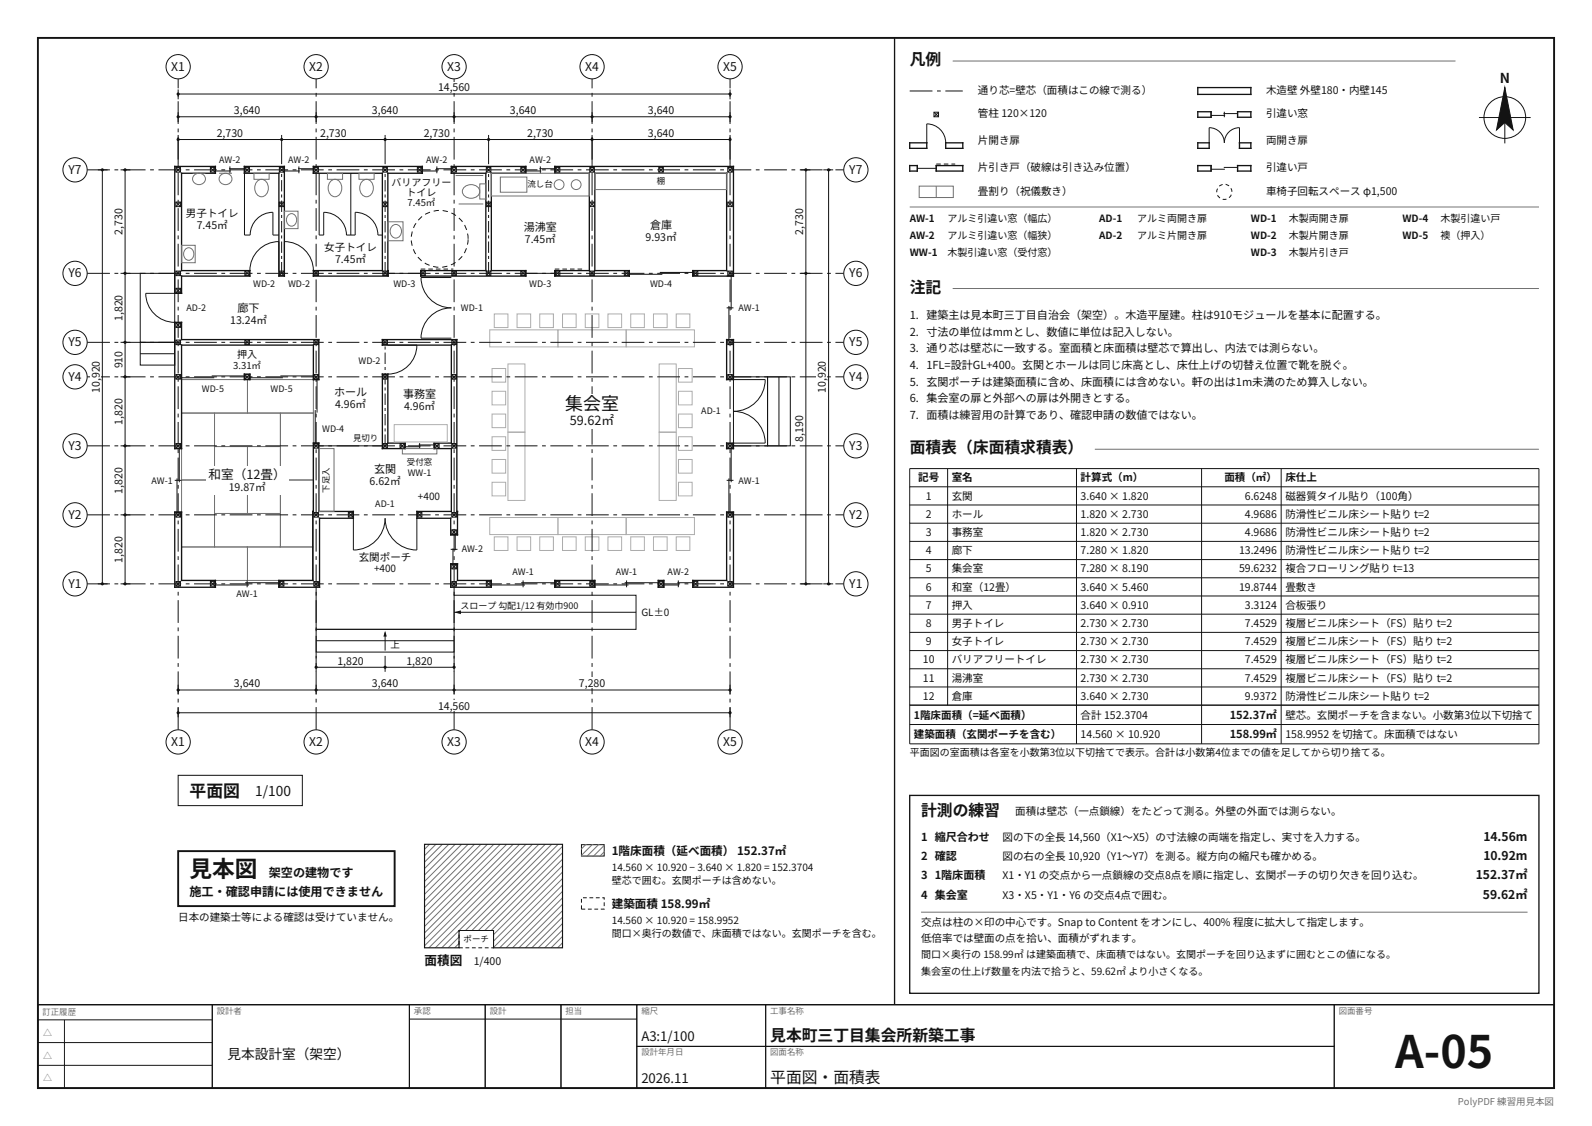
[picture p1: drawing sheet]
<svg xmlns="http://www.w3.org/2000/svg" width="420mm" height="297mm" viewBox="0 0 420 297" stroke-linecap="round" stroke-linejoin="round" font-family="sans-serif">
<path d="M10 10h400v277h-400z" fill="none" stroke="#111417" stroke-width=".5"/>
<g fill="none" stroke="#a9afb3" stroke-width=".26">
<path d="M129.2 87h18v4.5h-18zM129.8 97.2h3.6v3.6h-3.6zM130.4 82.8h3.6v3.6h-3.6zM134 96h4.5v18h-4.5zM136.4 82.8h3.6v3.6h-3.6zM142.4 82.8h3.6v3.6h-3.6zM147.2 87h18v4.5h-18zM148.4 82.8h3.6v3.6h-3.6zM154.4 82.8h3.6v3.6h-3.6zM160.4 82.8h3.6v3.6h-3.6zM165.2 87h18v4.5h-18zM166.4 82.8h3.6v3.6h-3.6z"/>
<path d="M172.4 82.8h3.6v3.6h-3.6zM173.9 96h4.5v18h-4.5zM178.4 82.8h3.6v3.6h-3.6zM179 97.2h3.6v3.6h-3.6zM129.8 115.2h3.6v3.6h-3.6zM129.8 109.2h3.6v3.6h-3.6zM129.8 103.2h3.6v3.6h-3.6zM134 114h4.5v18h-4.5zM173.9 114h4.5v18h-4.5zM179 115.2h3.6v3.6h-3.6zM179 109.2h3.6v3.6h-3.6zM179 103.2h3.6v3.6h-3.6z"/>
<path d="M129.2 136.5h18v4.5h-18zM129.8 127.2h3.6v3.6h-3.6zM129.8 121.2h3.6v3.6h-3.6zM147.2 136.5h18v4.5h-18zM165.2 136.5h18v4.5h-18zM179 127.2h3.6v3.6h-3.6zM179 121.2h3.6v3.6h-3.6zM130.4 141.6h3.6v3.6h-3.6zM136.4 141.6h3.6v3.6h-3.6zM142.4 141.6h3.6v3.6h-3.6zM148.4 141.6h3.6v3.6h-3.6zM154.4 141.6h3.6v3.6h-3.6z"/>
<path d="M160.4 141.6h3.6v3.6h-3.6zM166.4 141.6h3.6v3.6h-3.6zM172.4 141.6h3.6v3.6h-3.6zM178.4 141.6h3.6v3.6h-3.6z"/>
</g>
<path d="M47.9 109h8.7v17.6h-8.7zM47.9 100.1h17.4v8.9h-17.4zM56.6 117.8h8.7v17.6h-8.7zM56.6 109h17.4v8.8h-17.4zM65.3 117.8h8.7v17.6h-8.7zM65.3 100.1h17.4v8.9h-17.4zM74 109h8.7v17.6h-8.7zM47.9 126.6h8.7v17.7h-8.7zM56.6 135.4h17.4v8.9h-17.4zM74 126.6h8.7v17.7h-8.7zM47.9 144.3h17.4v8.8h-17.4zM65.3 144.3h17.4v8.8h-17.4z" fill="none" stroke="#6b7277" stroke-width=".26"/>
<path d="M47 192.5v-171.7" fill="none" stroke="#111417" stroke-width=".26" stroke-dasharray="6 1.2 1 1.2" stroke-linecap="butt"/>
<g fill="#fff" stroke="#111417" stroke-width=".26">
<circle cx="47" cy="195.7" r="3.2"/>
<circle cx="47" cy="17.6" r="3.2"/>
</g>
<path d="M83.4 192.5v-171.7" fill="none" stroke="#111417" stroke-width=".26" stroke-dasharray="6 1.2 1 1.2" stroke-linecap="butt"/>
<g fill="#fff" stroke="#111417" stroke-width=".26">
<circle cx="83.4" cy="195.7" r="3.2"/>
<circle cx="83.4" cy="17.6" r="3.2"/>
</g>
<path d="M119.8 192.5v-171.7" fill="none" stroke="#111417" stroke-width=".26" stroke-dasharray="6 1.2 1 1.2" stroke-linecap="butt"/>
<g fill="#fff" stroke="#111417" stroke-width=".26">
<circle cx="119.8" cy="195.7" r="3.2"/>
<circle cx="119.8" cy="17.6" r="3.2"/>
</g>
<path d="M156.2 192.5v-171.7" fill="none" stroke="#111417" stroke-width=".26" stroke-dasharray="6 1.2 1 1.2" stroke-linecap="butt"/>
<g fill="#fff" stroke="#111417" stroke-width=".26">
<circle cx="156.2" cy="195.7" r="3.2"/>
<circle cx="156.2" cy="17.6" r="3.2"/>
</g>
<path d="M192.6 192.5v-171.7" fill="none" stroke="#111417" stroke-width=".26" stroke-dasharray="6 1.2 1 1.2" stroke-linecap="butt"/>
<g fill="#fff" stroke="#111417" stroke-width=".26">
<circle cx="192.6" cy="195.7" r="3.2"/>
<circle cx="192.6" cy="17.6" r="3.2"/>
</g>
<path d="M23 154h199.6" fill="none" stroke="#111417" stroke-width=".26" stroke-dasharray="6 1.2 1 1.2" stroke-linecap="butt"/>
<g fill="#fff" stroke="#111417" stroke-width=".26">
<circle cx="19.8" cy="154" r="3.2"/>
<circle cx="225.8" cy="154" r="3.2"/>
</g>
<path d="M23 135.8h199.6" fill="none" stroke="#111417" stroke-width=".26" stroke-dasharray="6 1.2 1 1.2" stroke-linecap="butt"/>
<g fill="#fff" stroke="#111417" stroke-width=".26">
<circle cx="19.8" cy="135.8" r="3.2"/>
<circle cx="225.8" cy="135.8" r="3.2"/>
</g>
<path d="M23 117.6h199.6" fill="none" stroke="#111417" stroke-width=".26" stroke-dasharray="6 1.2 1 1.2" stroke-linecap="butt"/>
<g fill="#fff" stroke="#111417" stroke-width=".26">
<circle cx="19.8" cy="117.6" r="3.2"/>
<circle cx="225.8" cy="117.6" r="3.2"/>
</g>
<path d="M23 99.4h199.6" fill="none" stroke="#111417" stroke-width=".26" stroke-dasharray="6 1.2 1 1.2" stroke-linecap="butt"/>
<g fill="#fff" stroke="#111417" stroke-width=".26">
<circle cx="19.8" cy="99.4" r="3.2"/>
<circle cx="225.8" cy="99.4" r="3.2"/>
</g>
<path d="M23 90.3h199.6" fill="none" stroke="#111417" stroke-width=".26" stroke-dasharray="6 1.2 1 1.2" stroke-linecap="butt"/>
<g fill="#fff" stroke="#111417" stroke-width=".26">
<circle cx="19.8" cy="90.3" r="3.2"/>
<circle cx="225.8" cy="90.3" r="3.2"/>
</g>
<path d="M23 72.1h199.6" fill="none" stroke="#111417" stroke-width=".26" stroke-dasharray="6 1.2 1 1.2" stroke-linecap="butt"/>
<g fill="#fff" stroke="#111417" stroke-width=".26">
<circle cx="19.8" cy="72.1" r="3.2"/>
<circle cx="225.8" cy="72.1" r="3.2"/>
</g>
<path d="M23 44.8h199.6" fill="none" stroke="#111417" stroke-width=".26" stroke-dasharray="6 1.2 1 1.2" stroke-linecap="butt"/>
<g fill="#fff" stroke="#111417" stroke-width=".26">
<circle cx="19.8" cy="44.8" r="3.2"/>
<circle cx="225.8" cy="44.8" r="3.2"/>
</g>
<path d="M74.3 72.1v-27.3M101.6 72.1v-27.3M128.9 72.1v-27.3M101.6 117.6v-27.3" fill="none" stroke="#111417" stroke-width=".26" stroke-dasharray="3 .8 .8 .8" stroke-linecap="butt"/>
<g fill="none" stroke="#111417" stroke-width=".35">
<path d="M46.1 43.9h10.7v1.8h-8.9v25.7h18v1.4h-18v4.6h-1.8zM64.5 43.9h10.5v28.9h-1.4v-27.1h-9.1zM82.7 43.9h28.7v1.8h-9.1l.1 27.1h-19.7v-1.4h18.2v-25.7h-18.2zM119.1 43.9h19.6v1.8h-9.1v25.7h9.1v1.4h-27.7v-1.4h17.2v-25.7h-9.1zM146.4 43.9h47.1v28.9h-10.7v-1.4h8.9v-25.7h-34.8v25.7h9.1v1.4h-19.6v-1.4h9.1v-25.7h-9.1zM46.1 85h1.8v4.6h36.2v10.5h-1.4v-9.1h-34.8v27.3h-1.8zM64.5 98.7h1.4v1.4h-1.4zM100.9 89.6h19.6v45.3h.2v6.2h-1.8v-4.4h-8.9v-1.8h9.1v-16.6h-4.6v-1.4h4.6v-25.9h-18.2zM100.9 98.7h1.4v18.2h4.6v1.4h-6zM191.7 89.6h1.8v10.5h-1.8zM82.7 116.9h1.4v18h9.1v1.8h-8.9v18.2h-10.7v-1.8h8.9zM191.7 116.9h1.8v1.4h-1.8z"/>
<path d="M46.1 135.1h1.8v18h8.9v1.8h-10.7zM191.7 135.1h1.8v19.8h-10.7v-1.8h8.9zM118.9 148.7h1.8v4.4h8.9v1.8h-10.7zM146.4 153.1h10.5v1.8h-10.5zM173.7 153.1h1.4v1.8h-1.4z"/>
</g>
<g fill="none" stroke="#111417" stroke-width=".26">
<path d="M56.8 43.9v1.8M56.8 45.1h4.1M60.4 44.5h4.1M60.7 43.9v1.8M64.5 43.9v18.1h1.5a6 6 0 0 1 6-6v6h1.6M75 43.9v1.8M75 45.1h4.1M78.6 44.5h4.1M78.8 43.9v1.8M82.7 43.9v1.8M84.2 45.7v16.3h1.2v-6a6 6 0 0 1 6 6h2.3v-6a6 6 0 0 1 6 6h1.2M92.6 45.7v16.3"/>
<path d="M111.4 45.1h4.1M111.4 43.9v1.8M115 44.5h4.1M115.2 43.9v1.8M119.1 43.9v1.8M138.7 43.9v1.8M138.7 45.1h4.1M142.3 44.5h4.1M142.5 43.9v1.8M146.4 43.9v1.8M46.1 77.4h-7.6a7.6 7.6 0 0 0 7.6 7.6M65.9 71.4a7.6 7.6 0 0 1 7.7-7.7v7.7"/>
<path d="M75 71.4v-7.7a7.6 7.6 0 0 1 7.7 7.7M102.4 72.1h8.6M102.4 71.4v1.4M111 71.4v1.4M119.1 73.2h-8a8 8 0 0 0 8 8 8 8 0 0 0-8 8h8M138.7 72.1h7.7M138.7 71.4v1.4M146.4 71.4v1.4M166 72.3h8.7M166 71.4v1.4M174.1 71.9h8.7M182.8 71.4v1.4"/>
<path d="M191.7 72.8h1.8M192.9 72.8v8.9M47.9 99.6h8.6M47.9 98.7v1.4M55.9 99.2h8.6M64.5 98.7v1.4M65.9 99.6h8.7M65.9 98.7v1.4M74 99.2h8.7M82.7 98.7v1.4h1.4M102.3 91h7.7a7.6 7.6 0 0 1-7.7 7.7M191.7 89.6h1.8"/>
<path d="M191.7 81.2h1.8M192.3 80.7v8.9M46.1 118.3h1.8M47.3 118.3v8.9M82.7 116.9h1.4M83.2 108.2v8.7M83.6 100.1v8.7M84.1 117.6h16.8M106.9 116.9v1.4M106.9 117.8h4M110.5 117.4h4M110.7 116.9v1.4"/>
<path d="M114.5 116.9v1.4M191.7 118.3h1.8M192.9 118.3v8.9M193.5 100.1h8.4a8.4 8.4 0 0 1-8.4 8.4 8.4 8.4 0 0 1 8.4 8.4h-8.4M46.1 135.1h1.8M46.1 126.7h1.8M46.7 126.2v8.9M93.2 136.7v8.4a8.4 8.4 0 0 0 8.4-8.4 8.4 8.4 0 0 0 8.4 8.4v-8.4M191.7 135.1h1.8M191.7 126.7h1.8M192.3 126.2v8.9M56.8 153.1v1.8"/>
<path d="M56.8 154.3h8.9M64.7 153.7h8.9M65.2 153.1v1.8M73.6 153.1v1.8M83.4 154.9v11.1h36.4M118.9 148.7h1.8M118.9 141.1h1.8M118.9 144.9h1.8M119.5 144.7v4M119.8 157h48v9h-48zM119.8 154.9v2.1M120.1 141.1v4"/>
<path d="M129.6 154.3h8.9M129.6 153.1v1.8M137.5 153.7h8.9M138 153.1v1.8M146.4 153.1v1.8M156.9 154.3h8.9M156.9 153.1v1.8M164.8 153.7h8.9M165.3 153.1v1.8M173.7 153.1v1.8M175.1 154.3h4.1M175.1 153.1v1.8"/>
<path d="M178.7 153.7h4.1M179 153.1v1.8M182.8 153.1v1.8M83.4 166h36.4v6h-36.4zM83.4 169h36.4M119.8 161.5h48"/>
</g>
<path d="M111 71h8.6M146.4 71h7.6" fill="none" stroke="#111417" stroke-width=".26" stroke-dasharray="1.2 .8" stroke-linecap="butt"/>
<g fill="none" stroke="#6b7277" stroke-width=".26">
<path d="M50.8 45.7h3.4M51.3 46.1a1.58 1.58 0 0 1 2.4 0 1.58 1.58 0 0 1-.3 2.4 1.57 1.57 0 0 1-2.1-.3 1.57 1.57 0 0 1 0-2.1zM57.8 45.7h3.4M58.3 46.1a1.58 1.58 0 0 1 2.4 0 1.58 1.58 0 0 1-.3 2.4 1.57 1.57 0 0 1-2.1-.3 1.57 1.57 0 0 1 0-2.1zM67 45.7h4v1.6h-4zM67.7 48a1.68 1.68 0 0 1 1.9-.6 1.68 1.68 0 0 1 1.1 1.6 2.08 2.08 0 0 1-2.2 2.8 2.57 2.57 0 0 1-.8-3.8zM75 55.7h3.6v4.6h-3.6zM76.1 56.7a1.44 1.44 0 0 1 1.8 .1 1.44 1.44 0 0 1 .3 1.7 1.34 1.34 0 0 1-1.6 1.1 1.34 1.34 0 0 1-1-1.6v-.5zM86.4 45.7h4v1.6h-4zM87.1 48a1.68 1.68 0 0 1 1.9-.6 1.68 1.68 0 0 1 1.1 1.6 2.08 2.08 0 0 1-2.2 2.8 2.57 2.57 0 0 1-.8-3.8zM94.7 45.7h4v1.6h-4zM95.4 48a1.68 1.68 0 0 1 1.9-.6 1.68 1.68 0 0 1 1.1 1.6 2.08 2.08 0 0 1-2.2 2.8 2.57 2.57 0 0 1-.8-3.8z"/>
<path d="M102.3 58.5h4v5h-4zM103.4 59.7a1.55 1.55 0 0 1 2-.2 1.55 1.55 0 0 1 .5 2 1.49 1.49 0 0 1-1.8 1.3 1.49 1.49 0 0 1-1.2-1.8zM120.2 46.3h7.3M121 53.8h6.5M122.6 49.2a2.45 2.45 0 0 1 4 1.3 2.37 2.37 0 0 1-2.3 1.8 2.37 2.37 0 0 1-2.3-1.8l.1-.5zM126.6 48.5h1.6v4h-1.6zM129.6 45.7h25.9v6h-25.9zM132 46.7h7v4h-7zM156.9 45.7h34.8v4.3h-34.8zM47.9 64.7h3.6v4.6h-3.6zM49 65.7a1.44 1.44 0 0 1 1.8 .1 1.44 1.44 0 0 1 .3 1.7 1.34 1.34 0 0 1-1.6 1.1 1.34 1.34 0 0 1-1.1-1.6l.1-.5zM84.1 118.3h4v16.6h-4z"/>
<path d="M106.2 118.3h9v1.4h-9z"/>
<circle cx="147.5" cy="48.7" r="1.3"/>
<circle cx="152" cy="48.7" r="1.3"/>
</g>
<path d="M123.5 63a7.5 7.5 0 0 0-10.9-6.7 7.5 7.5 0 0 0-1 12.8 7.5 7.5 0 0 0 11.8-5l.1-1.1" fill="none" stroke="#111417" stroke-width=".26" stroke-dasharray="1.4 1" stroke-linecap="butt"/>
<path d="M104 112h14v4.6h-14z" fill="none" stroke="#a9afb3" stroke-width=".26"/>
<path d="M119.8 161.5l1.8-.5v1z" fill="#111417"/>
<g fill="none" stroke="#111417" stroke-width=".26">
<path d="M47 36.8h145.6M47 35.6v7.7M46.4 53.3h1.2v1.2h-1.2zM46.4 44.2h1.2v1.2h-1.2zM46.4 53.3l1.2 1.2M46.4 44.2l1.2 1.2M47.6 53.3l-1.2 1.2M47.6 44.2l-1.2 1.2M55.5 44.2h1.2v1.2h-1.2zM55.5 44.2l1.2 1.2M56.7 44.2l-1.2 1.2M64.6 44.2h1.2v1.2h-1.2z"/>
<path d="M64.6 44.2l1.2 1.2M65.8 44.2l-1.2 1.2M73.7 53.3h1.2v1.2h-1.2zM73.7 44.2h1.2v1.2h-1.2zM73.7 53.3l1.2 1.2M73.7 44.2l1.2 1.2M74.9 44.2l-1.2 1.2M74.9 53.3l-1.2 1.2M82.8 44.2h1.2v1.2h-1.2zM82.8 44.2l1.2 1.2M84 44.2l-1.2 1.2M101 53.3h1.2v1.2h-1.2z"/>
<path d="M101 44.2h1.2v1.2h-1.2zM101 53.3l1.2 1.2M101 44.2l1.2 1.2M102.2 53.3l-1.2 1.2M102.2 44.2l-1.2 1.2M110.1 44.2h1.2v1.2h-1.2zM110.1 44.2l1.2 1.2M111.3 44.2l-1.2 1.2M119.2 44.2h1.2v1.2h-1.2zM119.2 44.2l1.2 1.2M120.4 44.2l-1.2 1.2M128.3 53.3h1.2v1.2h-1.2z"/>
<path d="M128.3 44.2h1.2v1.2h-1.2zM128.3 53.3l1.2 1.2M128.3 44.2l1.2 1.2M129.5 53.3l-1.2 1.2M129.5 44.2l-1.2 1.2M137.4 44.2h1.2v1.2h-1.2zM137.4 44.2l1.2 1.2M138.6 44.2l-1.2 1.2M146.5 44.2h1.2v1.2h-1.2zM146.5 44.2l1.2 1.2M147.7 44.2l-1.2 1.2M155.6 53.3h1.2v1.2h-1.2z"/>
<path d="M155.6 44.2h1.2v1.2h-1.2zM155.6 53.3l1.2 1.2M155.6 44.2l1.2 1.2M156.8 44.2l-1.2 1.2M156.8 53.3l-1.2 1.2M173.8 44.2h1.2v1.2h-1.2zM173.8 44.2l1.2 1.2M175 44.2l-1.2 1.2M192 53.3h1.2v1.2h-1.2zM192 44.2h1.2v1.2h-1.2zM192 53.3l1.2 1.2M192 44.2l1.2 1.2"/>
<path d="M193.2 44.2l-1.2 1.2M193.2 53.3l-1.2 1.2M37 72.1h9.1v18.2h-9.1zM46.4 76.1h1.2v1.2h-1.2zM46.4 71.5h1.2v1.2h-1.2zM46.4 76.1l1.2 1.2M46.4 71.5l1.2 1.2M47.6 76.1l-1.2 1.2M47.6 71.5l-1.2 1.2M64.6 71.5h1.2v1.2h-1.2zM64.6 71.5l1.2 1.2M65.8 71.5l-1.2 1.2"/>
<path d="M73.7 71.5h1.2v1.2h-1.2zM73.7 71.5l1.2 1.2M74.9 71.5l-1.2 1.2M82.8 71.5h1.2v1.2h-1.2zM82.8 71.5l1.2 1.2M84 71.5l-1.2 1.2M101 71.5h1.2v1.2h-1.2zM101 71.5l1.2 1.2M102.2 71.5l-1.2 1.2M111 71.5h1.2v1.2h-1.2zM111 71.5l1.2 1.2M112.2 71.5l-1.2 1.2"/>
<path d="M119.2 71.5h1.2v1.2h-1.2zM119.2 71.5l1.2 1.2M120.4 71.5l-1.2 1.2M128.3 71.5h1.2v1.2h-1.2zM128.3 71.5l1.2 1.2M129.5 71.5l-1.2 1.2M137.4 71.5h1.2v1.2h-1.2zM137.4 71.5l1.2 1.2M138.6 71.5l-1.2 1.2M146.5 71.5h1.2v1.2h-1.2zM146.5 71.5l1.2 1.2M147.7 71.5l-1.2 1.2"/>
<path d="M155.6 71.5h1.2v1.2h-1.2zM155.6 71.5l1.2 1.2M156.8 71.5l-1.2 1.2M164.7 71.5h1.2v1.2h-1.2zM164.7 71.5l1.2 1.2M165.9 71.5l-1.2 1.2M182.9 71.5h1.2v1.2h-1.2zM182.9 71.5l1.2 1.2M184.1 71.5l-1.2 1.2M192 71.5h1.2v1.2h-1.2zM192 71.5l1.2 1.2M193.2 71.5l-1.2 1.2"/>
<path d="M37 90.3h9.1v6h-9.1zM37 93.3h9.1M46.4 98.8h1.2v1.2h-1.2zM46.4 89.7h1.2v1.2h-1.2zM46.4 85.1h1.2v1.3h-1.2zM46.4 98.8l1.2 1.2M46.4 89.7l1.2 1.2M46.4 85.1l1.2 1.3M47.6 98.8l-1.2 1.2M47.6 89.7l-1.2 1.2M47.6 85.1l-1.2 1.3M64.6 98.8h1.2v1.2h-1.2z"/>
<path d="M64.6 89.7h1.2v1.2h-1.2zM64.6 89.7l1.2 1.2M64.6 98.8l1.2 1.2M65.8 98.8l-1.2 1.2M65.8 89.7l-1.2 1.2M82.8 98.8h1.2v1.2h-1.2zM82.8 89.7h1.2v1.2h-1.2zM82.8 98.8l1.2 1.2M82.8 89.7l1.2 1.2M84 98.8l-1.2 1.2M84 89.7l-1.2 1.2M101 98.8h1.2v1.2h-1.2z"/>
<path d="M101 89.7h1.2v1.2h-1.2zM101 98.8l1.2 1.2M101 89.7l1.2 1.2M102.2 98.8l-1.2 1.2M102.2 89.7l-1.2 1.2M119.2 98.8h1.2v1.2h-1.2zM119.2 89.7h1.2v1.2h-1.2zM119.2 98.8l1.2 1.2M119.2 89.7l1.2 1.2M120.4 98.8l-1.2 1.2M120.4 89.7l-1.2 1.2M192 98.8h1.2v1.2h-1.2z"/>
<path d="M192 89.7h1.2v1.2h-1.2zM192 98.8l1.2 1.2M192 89.7l1.2 1.2M193.2 89.7l-1.2 1.2M193.2 98.8l-1.2 1.2M193.5 99.4h9v18.2h-9zM202.5 99.4h6v18.2h-6zM205.5 99.4v18.2M46.4 117h1.2v1.2h-1.2zM46.4 117l1.2 1.2M47.6 117l-1.2 1.2M82.8 117h1.2v1.2h-1.2z"/>
<path d="M82.8 117l1.2 1.2M84 117l-1.2 1.2M101 117h1.2v1.2h-1.2zM101 117l1.2 1.2M102.2 117l-1.2 1.2M105.5 117h1.2v1.2h-1.2zM105.5 117l1.2 1.2M106.7 117l-1.2 1.2M114.7 117h1.2v1.2h-1.2zM114.7 117l1.2 1.2M115.9 117l-1.2 1.2M119.2 117h1.2v1.2h-1.2z"/>
<path d="M119.2 117l1.2 1.2M120.4 117l-1.2 1.2M192 117h1.2v1.2h-1.2zM192 117l1.2 1.2M193.2 117l-1.2 1.2M46.4 135.2h1.2v1.2h-1.2zM46.4 135.2l1.2 1.2M47.6 135.2l-1.2 1.2M82.8 135.2h1.2v1.2h-1.2zM82.8 135.2l1.2 1.2M84 135.2l-1.2 1.2M91.9 135.2h1.2v1.2h-1.2z"/>
<path d="M91.9 135.2l1.2 1.2M93.1 135.2l-1.2 1.2M110.1 135.2h1.2v1.2h-1.2zM110.1 135.2l1.2 1.2M111.3 135.2l-1.2 1.2M119.2 139.8h1.2v1.1h-1.2zM119.2 135.2h1.2v1.2h-1.2zM119.2 135.2l1.2 1.2M119.2 139.8l1.2 1.1M120.4 139.8l-1.2 1.1M120.4 135.2l-1.2 1.2M192 135.2h1.2v1.2h-1.2z"/>
<path d="M192 135.2l1.2 1.2M193.2 135.2l-1.2 1.2M46.4 153.4h1.2v1.2h-1.2zM46.4 153.4l1.2 1.2M47.6 153.4l-1.2 1.2M55.5 153.4h1.2v1.2h-1.2zM55.5 153.4l1.2 1.2M56.7 153.4l-1.2 1.2M73.7 153.4h1.2v1.2h-1.2zM73.7 153.4l1.2 1.2M74.9 153.4l-1.2 1.2M82.8 153.4h1.2v1.2h-1.2z"/>
<path d="M82.8 153.4l1.2 1.2M84 153.4l-1.2 1.2M119.2 153.4h1.2v1.2h-1.2zM119.2 148.9h1.2v1.2h-1.2zM119.2 153.4l1.2 1.2M119.2 148.9l1.2 1.2M120.4 153.4l-1.2 1.2M120.4 148.9l-1.2 1.2M128.3 153.4h1.2v1.2h-1.2zM128.3 153.4l1.2 1.2M129.5 153.4l-1.2 1.2M146.5 153.4h1.2v1.2h-1.2z"/>
<path d="M146.5 153.4l1.2 1.2M147.7 153.4l-1.2 1.2M155.6 153.4h1.2v1.2h-1.2zM155.6 153.4l1.2 1.2M156.8 153.4l-1.2 1.2M173.8 153.4h1.2v1.2h-1.2zM173.8 153.4l1.2 1.2M175 153.4l-1.2 1.2M182.9 153.4h1.2v1.2h-1.2zM182.9 153.4l1.2 1.2M184.1 153.4l-1.2 1.2M192 153.4h1.2v1.2h-1.2z"/>
<path d="M192 153.4l1.2 1.2M193.2 153.4l-1.2 1.2"/>
</g>
<circle cx="47" cy="36.8" r=".42" fill="#111417"/>
<path d="M74.3 35.6v7.7" fill="none" stroke="#111417" stroke-width=".26"/>
<circle cx="74.3" cy="36.8" r=".42" fill="#111417"/>
<path d="M101.6 35.6v7.7" fill="none" stroke="#111417" stroke-width=".26"/>
<circle cx="101.6" cy="36.8" r=".42" fill="#111417"/>
<path d="M128.9 35.6v7.7" fill="none" stroke="#111417" stroke-width=".26"/>
<circle cx="128.9" cy="36.8" r=".42" fill="#111417"/>
<path d="M156.2 35.6v7.7" fill="none" stroke="#111417" stroke-width=".26"/>
<circle cx="156.2" cy="36.8" r=".42" fill="#111417"/>
<path d="M192.6 35.6v7.7" fill="none" stroke="#111417" stroke-width=".26"/>
<circle cx="192.6" cy="36.8" r=".42" fill="#111417"/>
<path d="M47 30.8h145.6M47 29.6v2.6" fill="none" stroke="#111417" stroke-width=".26"/>
<circle cx="47" cy="30.8" r=".42" fill="#111417"/>
<path d="M83.4 29.6v2.6" fill="none" stroke="#111417" stroke-width=".26"/>
<circle cx="83.4" cy="30.8" r=".42" fill="#111417"/>
<path d="M119.8 29.6v2.6" fill="none" stroke="#111417" stroke-width=".26"/>
<circle cx="119.8" cy="30.8" r=".42" fill="#111417"/>
<path d="M156.2 29.6v2.6" fill="none" stroke="#111417" stroke-width=".26"/>
<circle cx="156.2" cy="30.8" r=".42" fill="#111417"/>
<path d="M192.6 29.6v2.6" fill="none" stroke="#111417" stroke-width=".26"/>
<circle cx="192.6" cy="30.8" r=".42" fill="#111417"/>
<path d="M47 24.8h145.6M47 23.6v2.6" fill="none" stroke="#111417" stroke-width=".26"/>
<circle cx="47" cy="24.8" r=".42" fill="#111417"/>
<path d="M192.6 23.6v2.6" fill="none" stroke="#111417" stroke-width=".26"/>
<circle cx="192.6" cy="24.8" r=".42" fill="#111417"/>
<path d="M115.1 21.5h9.4v2.9h-9.4z" fill-rule="evenodd" fill="#fff"/>
<path d="M83.4 176h36.4M83.4 173v4.2" fill="none" stroke="#111417" stroke-width=".26"/>
<circle cx="83.4" cy="176" r=".42" fill="#111417"/>
<path d="M101.6 173v4.2" fill="none" stroke="#111417" stroke-width=".26"/>
<circle cx="101.6" cy="176" r=".42" fill="#111417"/>
<path d="M119.8 173v4.2" fill="none" stroke="#111417" stroke-width=".26"/>
<circle cx="119.8" cy="176" r=".42" fill="#111417"/>
<path d="M47 182h145.6M47 180.6v2.6" fill="none" stroke="#111417" stroke-width=".26"/>
<circle cx="47" cy="182" r=".42" fill="#111417"/>
<path d="M83.4 180.6v2.6" fill="none" stroke="#111417" stroke-width=".26"/>
<circle cx="83.4" cy="182" r=".42" fill="#111417"/>
<path d="M119.8 180.6v2.6" fill="none" stroke="#111417" stroke-width=".26"/>
<circle cx="119.8" cy="182" r=".42" fill="#111417"/>
<path d="M192.6 180.6v2.6" fill="none" stroke="#111417" stroke-width=".26"/>
<circle cx="192.6" cy="182" r=".42" fill="#111417"/>
<path d="M152.2 178.7h8v2.9h-8z" fill-rule="evenodd" fill="#fff"/>
<path d="M47 188h145.6M47 186.6v2.6" fill="none" stroke="#111417" stroke-width=".26"/>
<circle cx="47" cy="188" r=".42" fill="#111417"/>
<path d="M192.6 186.6v2.6" fill="none" stroke="#111417" stroke-width=".26"/>
<circle cx="192.6" cy="188" r=".42" fill="#111417"/>
<path d="M115.1 184.7h9.4v2.9h-9.4z" fill-rule="evenodd" fill="#fff"/>
<path d="M33 44.8v109.2M31.8 154h2.6" fill="none" stroke="#111417" stroke-width=".26"/>
<circle cx="33" cy="154" r=".42" fill="#111417"/>
<path d="M31.8 135.8h2.6" fill="none" stroke="#111417" stroke-width=".26"/>
<circle cx="33" cy="135.8" r=".42" fill="#111417"/>
<path d="M31.8 117.6h2.6" fill="none" stroke="#111417" stroke-width=".26"/>
<circle cx="33" cy="117.6" r=".42" fill="#111417"/>
<path d="M31.8 99.4h2.6" fill="none" stroke="#111417" stroke-width=".26"/>
<circle cx="33" cy="99.4" r=".42" fill="#111417"/>
<path d="M31.8 90.3h2.6" fill="none" stroke="#111417" stroke-width=".26"/>
<circle cx="33" cy="90.3" r=".42" fill="#111417"/>
<path d="M31.8 72.1h2.6" fill="none" stroke="#111417" stroke-width=".26"/>
<circle cx="33" cy="72.1" r=".42" fill="#111417"/>
<path d="M31.8 44.8h2.6" fill="none" stroke="#111417" stroke-width=".26"/>
<circle cx="33" cy="44.8" r=".42" fill="#111417"/>
<path d="M27 44.8v109.2M25.8 154h2.6" fill="none" stroke="#111417" stroke-width=".26"/>
<circle cx="27" cy="154" r=".42" fill="#111417"/>
<path d="M25.8 44.8h2.6" fill="none" stroke="#111417" stroke-width=".26"/>
<circle cx="27" cy="44.8" r=".42" fill="#111417"/>
<path d="M23.8 94.7h2.9v9.4h-2.9z" fill-rule="evenodd" fill="#fff"/>
<path d="M212.6 44.8v109.2M211.2 154h2.6" fill="none" stroke="#111417" stroke-width=".26"/>
<circle cx="212.6" cy="154" r=".42" fill="#111417"/>
<path d="M211.2 72.1h2.6" fill="none" stroke="#111417" stroke-width=".26"/>
<circle cx="212.6" cy="72.1" r=".42" fill="#111417"/>
<path d="M211.2 44.8h2.6" fill="none" stroke="#111417" stroke-width=".26"/>
<circle cx="212.6" cy="44.8" r=".42" fill="#111417"/>
<path d="M218.6 44.8v109.2M217.2 154h2.6" fill="none" stroke="#111417" stroke-width=".26"/>
<circle cx="218.6" cy="154" r=".42" fill="#111417"/>
<path d="M217.2 44.8h2.6" fill="none" stroke="#111417" stroke-width=".26"/>
<circle cx="218.6" cy="44.8" r=".42" fill="#111417"/>
<g fill="#fff">
<path d="M215.4 94.7h2.9v9.4h-2.9z" fill-rule="evenodd"/>
<path d="M148.4 104h15.6v9h-15.6z" fill-rule="evenodd"/>
<path d="M54.3 123h21.8v7.4h-21.8z" fill-rule="evenodd"/>
</g>
<path d="M101.6 166.8v4.8" fill="none" stroke="#111417" stroke-width=".26"/>
<path d="M101.6 166.4l.5 1.5h-1z" fill="#111417"/>
<path d="M47 204.5h32.8v8h-32.8z" fill="none" stroke="#111417" stroke-width=".26"/>
<path d="M47 224.5h57.1v14.5h-57.1z" fill="none" stroke="#111417" stroke-width=".5"/>
<g fill="none" stroke="#6b7277" stroke-width=".26">
<path d="M113.4 222.7l-1.4 1.4M115.1 222.7l-3.1 3.1M116.7 222.7l-4.7 4.7M118.4 222.7l-6.4 6.4M120.1 222.7l-8.1 8.1M121.8 222.7l-9.8 9.8M123.5 222.7l-11.5 11.5M125.2 222.7l-13.2 13.2M126.9 222.7l-14.9 14.9M128.6 222.7l-16.6 16.6M130.3 222.7l-18.3 18.3M132 222.7l-20 20"/>
<path d="M133.7 222.7l-21.7 21.7M135.4 222.7l-23.4 23.4M137.1 222.7l-25.1 25.1M138.8 222.7l-26.8 26.8M140.5 222.7l-27.4 27.4M142.2 222.7l-27.4 27.4M143.9 222.7l-27.4 27.4M145.6 222.7l-27.4 27.4M147.3 222.7l-27.4 27.4M148.4 238.5l-11.5 11.6M148.4 236.8l-13.2 13.3M148.4 235.1l-14.9 15"/>
<path d="M148.4 233.4l-16.6 16.7M148.4 231.7l-18.3 18.4M148.4 230l-20 20.1M148.4 228.3l-21.7 21.8M148.4 226.6l-23.4 23.5M148.4 224.9l-25.1 25.2M148.4 223.2l-26.8 26.9M148.4 248.6l-1.4 1.5M148.4 246.9l-3.1 3.2M148.4 245.3l-4.7 4.8M148.4 243.6l-6.4 6.5M148.4 241.9l-8.1 8.2"/>
<path d="M148.4 240.2l-9.8 9.9"/>
</g>
<path d="M112 222.7h36.4v27.3h-18.2v-4.5h-9.1v4.5h-9.1z" fill="none" stroke="#111417" stroke-width=".3"/>
<path d="M121.1 245.5h9.1v4.5h-9.1z" fill="none" stroke="#111417" stroke-width=".26" stroke-dasharray="1 .7" stroke-linecap="butt"/>
<path d="M121.3 245.7h8.7v4.1h-8.7z" fill-rule="evenodd" fill="#fff"/>
<g fill="none" stroke="#111417" stroke-width=".26">
<path d="M244.5 37.7v-5a5 5 0 0 1 5 5M246.4 29.6h1.2v1.2h-1.2zM246.4 29.6l1.2 1.2M247.6 29.6l-1.2 1.2M319 37.7v-4a4 4 0 0 1 4 4 4 4 0 0 1 4-4v4M319.5 29.5v1.4M319.5 30.4h3.7M322.8 30h3.7M323 29.5v1.4M326.5 29.5v1.4M390.2 31h13.6M397 23.1v14.7"/>
<path d="M242 44.4h5M242 43.7v1.4M247 43.7v1.4M319.5 43.7v1.4M319.5 44.6h3.6M322.9 44.2h3.6M326.5 43.7v1.4M240 123.6h166v72.6h-166zM240 128.4h166M240 133.2h166M240 138h166M250 123.6v62.4"/>
<path d="M284 123.6v72.6M317 123.6v72.6M338 123.6v72.6M240 142.8h166M240 147.6h166M240 152.4h166M240 157.2h166M240 162h166M240 166.8h166M240 171.6h166M240 176.4h166M240 181.2h166"/>
<path d="M240 186h166M240 191.1h166M153.4 222.8h6v3h-6zM10 265h46v22h-46zM10 269h46M10 275h46M17 269v18M56 265h52v22h-52zM108 265h20v22h-20zM108 268.8h60M128 265h20v22h-20zM148 265h20v22h-20z"/>
<path d="M168 265h34v11h-34zM168 276h34v11h-34zM202 265h150v11h-150zM202 276h150v11h-150zM352 265h58v22h-58zM10 281h46"/>
<circle cx="397" cy="31" r="5.5"/>
</g>
<path d="M251.3 16.1h132.7M240 54.6h166M242.5 49.1h9v3h-9zM247 49.1v3M251.3 76.1h154.7M288.8 118.5h117.2M154.6 222.8l-1.2 1.2M156.3 222.8l-2.9 2.9M157.9 222.8l-3.1 3.1M159.5 224.6l-1.3 1.3M159.5 222.9l-3 3M243 240.6h160" fill="none" stroke="#6b7277" stroke-width=".26"/>
<path d="M153.4 236.8h6v3h-6z" fill="none" stroke="#111417" stroke-width=".26" stroke-dasharray="1 .7" stroke-linecap="butt"/>
<g fill="none" stroke="#111417" stroke-width=".35">
<path d="M236 10v255M240 37.7h4.5v1.4h-4.5zM249.5 37.7h4.5v1.4h-4.5zM316 23.1h14v1.8h-14zM316 29.5h3.5v1.4h-3.5zM316 37.7h3v1.4h-3zM326.5 29.5h3.5v1.4h-3.5zM327 37.7h3v1.4h-3zM240 43.7h2v1.4h-2zM247 43.7h7v1.4h-7zM316 43.7h3.5v1.4h-3.5zM326.5 43.7h3.5v1.4h-3.5z"/>
<path d="M240 209.8h166v52.2h-166zM10 265h400"/>
</g>
<path d="M397 23.1l2.2 11.2-2.2-2-2.2 2z" fill-rule="evenodd" fill="#111417" stroke="#111417" stroke-width=".26"/>
<path d="M240 24h14" fill="none" stroke="#111417" stroke-width=".26" stroke-dasharray="6 1.2 1 1.2" stroke-linecap="butt"/>
<path d="M247 43.3h5" fill="none" stroke="#111417" stroke-width=".26" stroke-dasharray="1.2 .8" stroke-linecap="butt"/>
<path d="M325 50.6a2 2 0 0 0-2.8-1.8 2 2 0 0 0-.5 3.3 2 2 0 0 0 3.2-1l.1-.5" fill="none" stroke="#111417" stroke-width=".26" stroke-dasharray="1 .8" stroke-linecap="butt"/>
<text font-size="11.8" fill="#111417" x="368.1" y="281.8">A-05</text>
<text font-size="6" fill="#111417" x="50" y="231.4">見本図</text>
<text font-size="4.7" fill="#111417" x="149.1" y="108.2">集会室</text>
<text font-size="4.4" fill="#111417" x="50" y="210.2">平面図</text>
<g font-size="4.2" fill="#111417">
<text x="240" y="17.2">凡例</text>
<text x="240" y="77.2">注記</text>
<text x="240" y="119.6">面積表（床面積求積表）</text>
<text x="243" y="215.2">計測の練習</text>
<text x="203.2" y="274.6">見本町三丁目集会所新築工事</text>
<text x="203.2" y="285.6">平面図・面積表</text>
</g>
<g font-size="3.6" fill="#111417">
<text x="395.6" y="21.9">N</text>
<text x="67.3" y="209.9">1/100</text>
<text x="60" y="279.4">見本設計室（架空）</text>
</g>
<g font-size="3.5" fill="#111417">
<text x="169.2" y="274.6">A3:1/100</text>
<text x="169.2" y="285.6">2026.11</text>
</g>
<g font-size="3.3" fill="#111417">
<text x="150.4" y="112.2">59.62㎡</text>
<text x="55" y="126.2">和室（12畳）</text>
<text x="112" y="254.6">面積図</text>
</g>
<g font-size="3.2" fill="#111417">
<text x="45.2" y="18.6">X1</text>
<text x="81.6" y="18.6">X2</text>
<text x="118" y="18.6">X3</text>
<text x="154.4" y="18.6">X4</text>
<text x="190.8" y="18.6">X5</text>
<text x="18.1" y="45.8">Y7</text>
<text x="224.1" y="45.8">Y7</text>
<text x="18.1" y="73.1">Y6</text>
<text x="224.1" y="73.1">Y6</text>
<text x="18.1" y="91.3">Y5</text>
<text x="224.1" y="91.3">Y5</text>
<text x="18.1" y="100.4">Y4</text>
<text x="224.1" y="100.4">Y4</text>
<text x="18.1" y="118.6">Y3</text>
<text x="224.1" y="118.6">Y3</text>
<text x="18.1" y="136.8">Y2</text>
<text x="224.1" y="136.8">Y2</text>
<text x="18.1" y="155">Y1</text>
<text x="224.1" y="155">Y1</text>
<text x="45.2" y="196.7">X1</text>
<text x="81.6" y="196.7">X2</text>
<text x="118" y="196.7">X3</text>
<text x="154.4" y="196.7">X4</text>
<text x="190.8" y="196.7">X5</text>
<text x="391.3" y="221.7">14.56m</text>
<text x="391.3" y="226.8">10.92m</text>
<text x="70.9" y="231.2">架空の建物です</text>
<text x="389.3" y="231.9">152.37㎡</text>
<text x="50" y="236.4">施工・確認申請には使用できません</text>
<text x="391.2" y="237">59.62㎡</text>
</g>
<g font-size="3.1" fill="#111417">
<text x="161.4" y="225.6">1階床面積（延べ面積） 152.37㎡</text>
<text x="161.4" y="239.6">建築面積 158.99㎡</text>
</g>
<g font-size="2.9" fill="#111417">
<text x="138.2" y="61">湯沸室</text>
<text x="171.5" y="60.5">倉庫</text>
<text x="62.7" y="82.3">廊下</text>
<text x="240" y="84.1">1. 建築主は見本町三丁目自治会（架空）。木造平屋建。柱は910モジュールを基本に配置する。</text>
<text x="240" y="88.5">2. 寸法の単位はmmとし、数値に単位は記入しない。</text>
<text x="240" y="92.9">3. 通り芯は壁芯に一致する。室面積と床面積は壁芯で算出し、内法では測らない。</text>
<text x="240" y="97.3">4. 1FL=設計GL+400。玄関とホールは同じ床高とし、床仕上げの切替え位置で靴を脱ぐ。</text>
<text x="240" y="101.7">5. 玄関ポーチは建築面積に含め、床面積には含めない。軒の出は1m未満のため算入しない。</text>
<text x="88.1" y="104.5">ホール</text>
<text x="106.3" y="105.1">事務室</text>
<text x="240" y="106.1">6. 集会室の扉と外部への扉は外開きとする。</text>
<text x="240" y="110.5">7. 面積は練習用の計算であり、確認申請の数値ではない。</text>
<text x="98.7" y="124.9">玄関</text>
<text x="324.4" y="189.6">152.37㎡</text>
<text x="324.4" y="194.7">158.99㎡</text>
<text x="243" y="221.7">1 縮尺合わせ</text>
<text x="243" y="226.8">2 確認</text>
<text x="243" y="231.9">3</text>
<text x="246.6" y="231.9">1階床面積</text>
<text x="243" y="237">4 集会室</text>
</g>
<g font-size="2.8" fill="#111417">
<text x="115.6" y="24.1">14,560</text>
<text x="258" y="24.7">通り芯=壁芯（面積はこの線で測る）</text>
<text x="334" y="24.7">木造壁 外壁180・内壁145</text>
<text x="61.7" y="30.1">3,640</text>
<text x="98.1" y="30.1">3,640</text>
<text x="134.5" y="30.1">3,640</text>
<text x="170.9" y="30.1">3,640</text>
<text x="258" y="31">管柱 120×120</text>
<text x="334" y="31">引違い窓</text>
<text x="57.2" y="36.1">2,730</text>
<text x="84.5" y="36.1">2,730</text>
<text x="111.8" y="36.1">2,730</text>
<text x="139.1" y="36.1">2,730</text>
<text x="170.9" y="36.1">3,640</text>
<text x="258" y="38">片開き扉</text>
<text x="334" y="38">両開き扉</text>
<text x="258" y="45.2">片引き戸（破線は引き込み位置）</text>
<text x="334" y="45.2">引違い戸</text>
<text x="258" y="51.4">畳割り（祝儀敷き）</text>
<text x="334" y="51.4">車椅子回転スペース φ1,500</text>
<text x="49.1" y="57.2">男子トイレ</text>
<text x="32.3" y="61.9" transform="rotate(-90 32.3 61.9)">2,730</text>
<text x="51.9" y="60.3">7.45㎡</text>
<text x="138.5" y="64.1">7.45㎡</text>
<text x="170.3" y="63.6">9.93㎡</text>
<text x="211.9" y="61.9" transform="rotate(-90 211.9 61.9)">2,730</text>
<text x="85.6" y="66.3">女子トイレ</text>
<text x="88.4" y="69.4">7.45㎡</text>
<text x="32.3" y="84.7" transform="rotate(-90 32.3 84.7)">1,820</text>
<text x="60.7" y="85.4">13.24㎡</text>
<text x="32.3" y="97.2" transform="rotate(-90 32.3 97.2)">910</text>
<text x="26.3" y="103.6" transform="rotate(-90 26.3 103.6)">10,920</text>
<text x="88.4" y="107.6">4.96㎡</text>
<text x="217.9" y="103.6" transform="rotate(-90 217.9 103.6)">10,920</text>
<text x="32.3" y="112" transform="rotate(-90 32.3 112)">1,820</text>
<text x="106.6" y="108.2">4.96㎡</text>
<text x="211.9" y="116.5" transform="rotate(-90 211.9 116.5)">8,190</text>
<text x="32.3" y="130.2" transform="rotate(-90 32.3 130.2)">1,820</text>
<text x="60.3" y="129.6">19.87㎡</text>
<text x="97.5" y="128">6.62㎡</text>
<text x="242.2" y="127">記号</text>
<text x="244.2" y="131.8">1</text>
<text x="251.1" y="127">室名</text>
<text x="251.1" y="131.8">玄関</text>
<text x="285.1" y="127">計算式（m）</text>
<text x="285.1" y="131.8">3.640 × 1.820</text>
<text x="323" y="127">面積（㎡）</text>
<text x="328.4" y="131.8">6.6248</text>
<text x="339.1" y="127">床仕上</text>
<text x="339.1" y="131.8">磁器質タイル貼り（100角）</text>
<text x="244.2" y="136.6">2</text>
<text x="251.1" y="136.6">ホール</text>
<text x="285.1" y="136.6">1.820 × 2.730</text>
<text x="328.4" y="136.6">4.9686</text>
<text x="339.1" y="136.6">防滑性ビニル床シート貼り t=2</text>
<text x="244.2" y="141.4">3</text>
<text x="251.1" y="141.4">事務室</text>
<text x="285.1" y="141.4">1.820 × 2.730</text>
<text x="328.4" y="141.4">4.9686</text>
<text x="339.1" y="141.4">防滑性ビニル床シート貼り t=2</text>
<text x="32.3" y="148.4" transform="rotate(-90 32.3 148.4)">1,820</text>
<text x="94.7" y="147.9">玄関ポーチ</text>
<text x="244.2" y="146.2">4</text>
<text x="251.1" y="146.2">廊下</text>
<text x="285.1" y="146.2">7.280 × 1.820</text>
<text x="326.9" y="146.2">13.2496</text>
<text x="339.1" y="146.2">防滑性ビニル床シート貼り t=2</text>
<text x="244.2" y="151">5</text>
<text x="244.2" y="155.8">6</text>
<text x="251.1" y="151">集会室</text>
<text x="251.1" y="155.8">和室（12畳）</text>
<text x="285.1" y="151">7.280 × 8.190</text>
<text x="285.1" y="155.8">3.640 × 5.460</text>
<text x="326.9" y="151">59.6232</text>
<text x="326.9" y="155.8">19.8744</text>
<text x="339.1" y="151">複合フローリング貼り t=13</text>
<text x="339.1" y="155.8">畳敷き</text>
<text x="244.2" y="160.6">7</text>
<text x="251.1" y="160.6">押入</text>
<text x="285.1" y="160.6">3.640 × 0.910</text>
<text x="328.4" y="160.6">3.3124</text>
<text x="339.1" y="160.6">合板張り</text>
<text x="244.2" y="165.4">8</text>
<text x="251.1" y="165.4">男子トイレ</text>
<text x="285.1" y="165.4">2.730 × 2.730</text>
<text x="328.4" y="165.4">7.4529</text>
<text x="339.1" y="165.4">複層ビニル床シート（FS）貼り t=2</text>
<text x="244.2" y="170.2">9</text>
<text x="251.1" y="170.2">女子トイレ</text>
<text x="285.1" y="170.2">2.730 × 2.730</text>
<text x="328.4" y="170.2">7.4529</text>
<text x="339.1" y="170.2">複層ビニル床シート（FS）貼り t=2</text>
<text x="89" y="175.3">1,820</text>
<text x="107.2" y="175.3">1,820</text>
<text x="243.5" y="175">10</text>
<text x="243.5" y="179.8">11</text>
<text x="251.1" y="175">バリアフリートイレ</text>
<text x="251.1" y="179.8">湯沸室</text>
<text x="285.1" y="175">2.730 × 2.730</text>
<text x="285.1" y="179.8">2.730 × 2.730</text>
<text x="328.4" y="175">7.4529</text>
<text x="328.4" y="179.8">7.4529</text>
<text x="339.1" y="175">複層ビニル床シート（FS）貼り t=2</text>
<text x="339.1" y="179.8">複層ビニル床シート（FS）貼り t=2</text>
<text x="61.7" y="181.3">3,640</text>
<text x="98.1" y="181.3">3,640</text>
<text x="152.7" y="181.3">7,280</text>
<text x="243.5" y="184.6">12</text>
<text x="251.1" y="184.6">倉庫</text>
<text x="285.1" y="184.6">3.640 × 2.730</text>
<text x="328.4" y="184.6">9.9372</text>
<text x="339.1" y="184.6">防滑性ビニル床シート貼り t=2</text>
<text x="115.6" y="187.3">14,560</text>
<text x="241.1" y="189.6">1階床面積（=延べ面積）</text>
<text x="285.1" y="189.6">合計 152.3704</text>
<text x="339.1" y="189.6">壁芯。玄関ポーチを含まない。小数第3位以下切捨て</text>
<text x="241.1" y="194.7">建築面積（玄関ポーチを含む）</text>
<text x="285.1" y="194.7">14.560 × 10.920</text>
<text x="339.1" y="194.7">158.9952 を切捨て。床面積ではない</text>
<text x="267.8" y="215.1">面積は壁芯（一点鎖線）をたどって測る。外壁の外面では測らない。</text>
<text x="264.5" y="221.7">図の下の全長 14,560（X1〜X5）の寸法線の両端を指定し、実寸を入力する。</text>
<text x="264.5" y="226.8">図の右の全長 10,920（Y1〜Y7）を測る。縦方向の縮尺も確かめる。</text>
<text x="264.5" y="231.9">X1・Y1 の交点から一点鎖線の交点8点を順に指定し、玄関ポーチの切り欠きを回り込む。</text>
<text x="264.5" y="237">X3・X5・Y1・Y6 の交点4点で囲む。</text>
<text x="47" y="243">日本の建築士等による確認は受けていません。</text>
<text x="243" y="244.2">交点は柱の×印の中心です。Snap to Content をオンにし、400% 程度に拡大して指定します。</text>
<text x="243" y="248.5">低倍率では壁面の点を拾い、面積がずれます。</text>
<text x="125" y="254.6">1/400</text>
</g>
<g font-size="2.6" fill="#111417">
<text x="103.3" y="49">バリアフリー</text>
<text x="107.2" y="51.7">トイレ</text>
<text x="240" y="58.6">AW-1</text>
<text x="250" y="58.6">アルミ引違い窓（幅広）</text>
<text x="290" y="58.6">AD-1</text>
<text x="300" y="58.6">アルミ両開き扉</text>
<text x="330" y="58.6">WD-1</text>
<text x="340" y="58.6">木製両開き扉</text>
<text x="370" y="58.6">WD-4</text>
<text x="380" y="58.6">木製引違い戸</text>
<text x="240" y="63">AW-2</text>
<text x="250" y="63">アルミ引違い窓（幅狭）</text>
<text x="290" y="63">AD-2</text>
<text x="300" y="63">アルミ片開き扉</text>
<text x="330" y="63">WD-2</text>
<text x="340" y="63">木製片開き扉</text>
<text x="370" y="63">WD-5</text>
<text x="380" y="63">襖（押入）</text>
<text x="240" y="67.4">WW-1</text>
<text x="250" y="67.4">木製引違い窓（受付窓）</text>
<text x="330" y="67.4">WD-3</text>
<text x="340" y="67.4">木製片引き戸</text>
<text x="62.6" y="94.4">押入</text>
<text x="110.3" y="132">+400</text>
<text x="98.7" y="150.9">+400</text>
<text x="169.2" y="162.4">GL±0</text>
<text x="240" y="199.4">平面図の室面積は各室を小数第3位以下切捨てで表示。合計は小数第4位までの値を足してから切り捨てる。</text>
<text x="161.4" y="229.7">14.560 × 10.920 − 3.640 × 1.820 = 152.3704</text>
<text x="161.4" y="233.1">壁芯で囲む。玄関ポーチは含めない。</text>
<text x="161.4" y="243.7">14.560 × 10.920 = 158.9952</text>
<text x="161.4" y="247.1">間口×奥行の数値で、床面積ではない。玄関ポーチを含む。</text>
<text x="243" y="252.8">間口×奥行の 158.99㎡ は建築面積で、床面積ではない。玄関ポーチを回り込まずに囲むとこの値になる。</text>
<text x="243" y="257.1">集会室の仕上げ数量を内法で拾うと、59.62㎡ より小さくなる。</text>
</g>
<g font-size="2.5" fill="#111417">
<text x="107.5" y="54.3">7.45㎡</text>
<text x="61.5" y="97.2">3.31㎡</text>
<text x="103" y="171">上</text>
</g>
<text font-size="2.5" fill="#6b7277" x="384.6" y="291.4">PolyPDF 練習用見本図</text>
<g font-size="2.4" fill="#111417">
<text x="57.8" y="43">AW-2</text>
<text x="76" y="43">AW-2</text>
<text x="112.4" y="43">AW-2</text>
<text x="139.7" y="43">AW-2</text>
<text x="66.8" y="75.8">WD-2</text>
<text x="76" y="75.8">WD-2</text>
<text x="103.8" y="75.8">WD-3</text>
<text x="139.6" y="75.8">WD-3</text>
<text x="171.5" y="75.8">WD-4</text>
<text x="49.2" y="82">AD-2</text>
<text x="121.6" y="82">WD-1</text>
<text x="194.8" y="82">AW-1</text>
<text x="94.6" y="96">WD-2</text>
<text x="53.3" y="103.4">WD-5</text>
<text x="71.4" y="103.4">WD-5</text>
<text x="85" y="114">WD-4</text>
<text x="185" y="109.3">AD-1</text>
<text x="107.6" y="125.6">WW-1</text>
<text x="40" y="127.6">AW-1</text>
<text x="194.8" y="127.6">AW-1</text>
<text x="99" y="133.8">AD-1</text>
<text x="121.8" y="145.6">AW-2</text>
<text x="135.2" y="151.6">AW-1</text>
<text x="162.5" y="151.6">AW-1</text>
<text x="176.1" y="151.6">AW-2</text>
<text x="62.4" y="157.4">AW-1</text>
<text x="121.5" y="160.7">スロープ 勾配1/12 有効巾900</text>
</g>
<g font-size="2.4" fill="#6b7277">
<text x="11.4" y="273.2">△</text>
<text x="11.4" y="279.2">△</text>
<text x="11.4" y="285.2">△</text>
</g>
<g font-size="2.2" fill="#111417">
<text x="139.2" y="49.4">流し台</text>
<text x="173.3" y="48.5">棚</text>
<text x="93.2" y="116.4">見切り</text>
<text x="107.4" y="122.6">受付窓</text>
<text x="86.9" y="129.9" transform="rotate(-90 86.9 129.9)">下足入</text>
<text x="122.3" y="248.5">ポーチ</text>
</g>
<g font-size="2.2" fill="#6b7277">
<text x="11.2" y="267.6">訂正履歴</text>
<text x="57.2" y="267.4">設計者</text>
<text x="109.2" y="267.4">承認</text>
<text x="129.2" y="267.4">設計</text>
<text x="149.2" y="267.4">担当</text>
<text x="169.2" y="267.4">縮尺</text>
<text x="203.2" y="267.4">工事名称</text>
<text x="353.2" y="267.4">図面番号</text>
<text x="169.2" y="278.4">設計年月日</text>
<text x="203.2" y="278.4">図面名称</text>
</g>
</svg>
